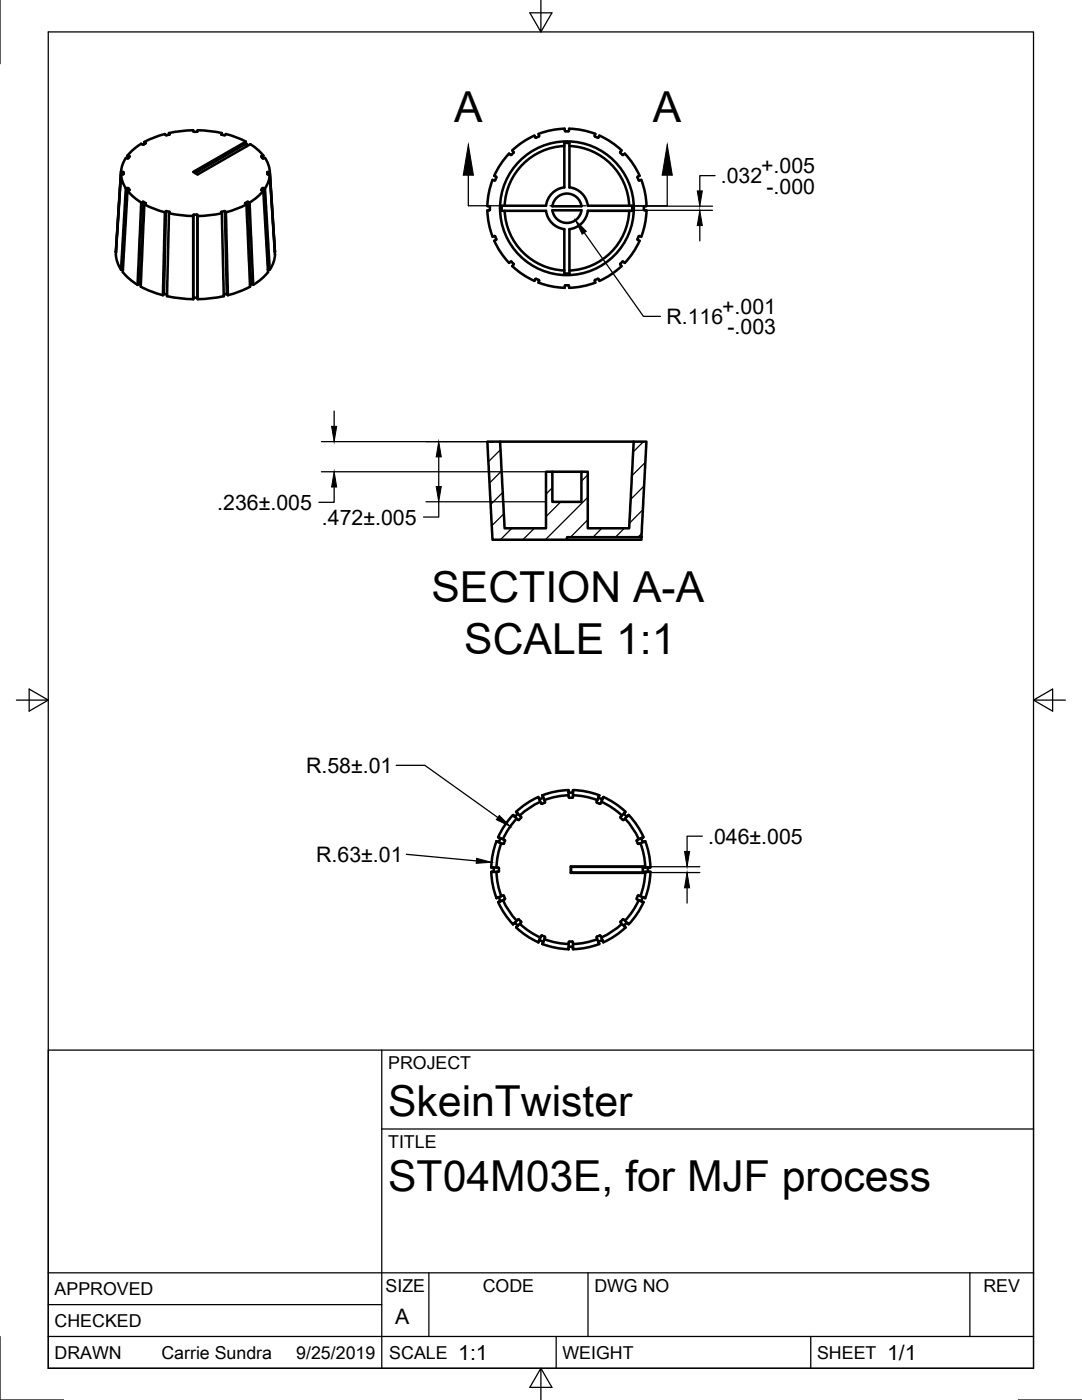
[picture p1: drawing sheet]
<svg xmlns="http://www.w3.org/2000/svg" width="216mm" height="279mm" viewBox="0 0 216 279" stroke-linecap="round" stroke-linejoin="round" font-family="sans-serif">
<!-- layer: Visible -->
<g fill="none" stroke="#000" stroke-width=".51">
<path d="M24.2 34.3l.5 .1M24.2 34.3l-1 16M24.2 34.8l-.9 13.5a9.6 9.6 0 0 0 .3 4.5l.6 1M24.2 34.2l-1.1 16M24.2 34.8l.2 1.4 .7 1.4M24.6 34.4v.4h-.4M25.1 31.5l.4 .1M25.1 31.5l-.7 1.4-.2 1.4M25.4 38.1l-.9 16.2 1.3 1.3 1.7 1.2M25.4 31.1l.4 .1M25.4 31.1v.5M25.5 38.1l1.2 1.2 1.5 1.1"/>
<path d="M25.5 37.5l-.4 .1-.9 16.2M25.5 37.5l.3 .4M25.8 31.1l.1 .1M25.8 31.3l-.3 .3M25.9 37.9l-.5 .2M28.7 28.8l-.5-.1-.6 .3-1.4 1.2-.7 .8M29 28.6l-.4 .3M29.1 28.5l-.3-.2v.5M29.1 28.5v.1M32.9 26.8l.2 .2M32.9 26.7l-2.4 .9-1.7 .7M33.1 26.9l.2 .1"/>
<path d="M33.8 26.9l-.6 .1M33.8 26.8l-.1-.2v.3M33.9 26.8l-.1 .1M39.4 26l-.1 .3h-.6l-.2-.3h-.7l-4.1 .5M39.4 26l2.1 .1 2.8 .4M44.2 26.9h.7M44.2 26.9l.1-.3v.3M44.9 27l.2-.3 1.2 .4 2.7 1.2M49.1 28.7l-.1-.4-10.5 6 .9 .5 10.5-6 1.5 1 1.1 1.2M49.1 28.7l-10.2 5.8M49.1 28.7h.1M49.2 28.7v.5l-.3-.3"/>
<path d="M49.2 28.7l-.3 .2M52.1 31.3l.2 .3M52.1 37.9l.1 .1M52.2 38l.3 .1 1 16.2-1.3 1.3-1.7 1.2M52.2 31.1l-.1 .1M52.3 37.6l-.2 .3M52.4 37.6h.5l.9 16.2h-.4M52.4 31.6h.1M52.5 31.6l.4-.1 .5 .9 .4 1.9M52.5 31.1l.1 .5M52.5 31.1l-.3 .1M52.5 38.1l-1.2 1.2-1.5 1.1"/>
<path d="M53.3 34.4l.2 .4M53.4 34.8h.4M53.5 34.3l-.2 .1M53.8 34.8l.9 13.5a11.4 11.4 0 0 1-.1 4l-.8 1.5M53.8 34.3l1 16M53.8 34.2l1.1 16.1M53.8 34.3h-.4M53.8 34.8l-.2 1.4-.7 1.4M98.6 35.1l.4 .2M99 35.2v.2M99 35.4l-.3 .6-.4-.1-.7 2.2-.4 3 .6 .2M101.6 30.7l.3 .2"/>
<path d="M101.6 30.6l-1.5 1.8-1.5 2.7M102.1 30.9h-.2M106.6 27.1l.2 .3M106.6 27.1l-2 1-1.8 1.4-.6 .5 .3 .4-.5 .5M107.5 27.3l-.5 .2-.2-.1M107.6 27.1l-.1 .2M112.6 28.6v8.8M112.6 37.4a4.2 4.2 0 0 0-3.7 3.7l-8.8-.1v1.1M112.6 28.5l1 .1v8.8a4.2 4.2 0 0 1 3.7 3.6l8.8 .1M112.6 29.1a12.4 12.4 0 0 0-11.9 11.9M113.6 25.7l-.1 .4-.1 .1h-.6l-.1-.5-3 .4-2.2 .6 .1 .4M113.6 25.7l1.5 .1 2.2 .4 1.5 .5-.1 .4"/>
<path d="M113.6 29.1a12.4 12.4 0 0 1 12 11.9M118.7 27.1v.2M118.7 27.3l.6 .2 .1-.1M119.6 27.1l-.2 .3M119.6 27.1l2.7 1.5 1.7 1.4M124 30l-.3 .4 .5 .5M124.2 30.9h.2M124.7 30.7l-.3 .2M124.7 30.6l1.8 2.5 1.1 2M127.3 35.2l-.1 .2 .2 .5M127.4 35.9l.2 .1M127.6 36l.4-.1 .4 1.4 .5 2.3 .1 1.5h-.4l-.1 .2v.6l.5 .1-.4 3-.6 2.2-.4-.1"/>
<path d="M127.6 35.1l-.3 .2M23.1 50.2v.1M24.5 53.7h.1M24.5 53.8h-.3M28.1 56.8l-.2-.1-.4 .2M28.2 40.4l-.7 16.5M28.5 40.3l-.3 .1M28.5 40.3h.2M28.6 40.3l.4 .2M28.8 40.8l2.2 1 1.9 .6M29.1 40.5l-.3 .3-.7 16.4 2.4 1.1 2 .6M33.2 42.1l.7 .2"/>
<path d="M33.3 42.1l-.4 .3-.4 16.5M33.3 58.8l-.5-.1-.3 .2M33.7 42.6l-.4 16.5 3 .5 2.3 .1M33.7 42.6l2.1 .3 2.8 .2M33.8 42.4l-.1 .2M38.5 43.1v16.6M38.7 42.8h.6M38.7 42.8l-.2 .3M39.3 42.8l.1 .3v16.6l-.1-.3h-.7l-.1 .3M44.3 42.6l.4 16.5-3 .5-2.3 .1M44.3 42.6l-2.1 .3-2.8 .2M44.7 42.1l-.6 .2 .2 .3"/>
<path d="M44.7 42.1l.2 .1M44.9 42.2l.2 .2M45.1 42.4l.4 16.5-.2-.2M45.3 58.7l-.7 .1M48.9 40.5l.3 .3M49.2 40.8l.7 16.4M49.2 40.8l-2.2 1-1.9 .6M49.3 40.3l-.4 .2M49.5 40.3l.3 .1M49.5 40.3h-.2M49.8 40.4l.7 16.5-.4-.2M49.9 57.2l-2.4 1.1-2 .6"/>
<path d="M50.1 56.7l-.2 .1M53.5 53.7h.1M97.7 41.3v.5M97.8 41.8l-.6 .2 .3 2.3 .8 2.9 .4-.1M98.6 47.1l.2 .1 .2 .5M99 47.7l-.4 .3 .4 .7 1.1 2 1.5 1.8 .4-.3 .5 .5-.3 .4 1.2 1 1.9 1.3 1.3 .7 .4-.5M100.1 42.1h8.8M100.7 42.1a12.4 12.4 0 0 0 11.9 11.9M107 55.7l.5 .2 .1 .1M107.6 56l-.1 .4 1.4 .5 2.3 .4 1.5 .1M109 42.1a4.2 4.2 0 0 0 3.6 3.6M110.2 42a2.93 2.93 0 0 0 2.9 2.5 2.93 2.93 0 0 0 2.9-2.5h-5.8"/>
<path d="M110.2 41.2a2.93 2.93 0 0 1 2.9-2.6 2.93 2.93 0 0 1 2.9 2.6h-5.8M112.6 45.7v8.9M112.7 57.1v.3M113.5 57.1l.1 .3M113.5 57l-.1-.1-.7 .1M117.3 42.1h8.8M117.3 42.1a4.2 4.2 0 0 1-3.7 3.6v8.9h-1M119.3 55.7l-.6 .2 .1 .5-.7 .3-2.3 .5-2.2 .2M119.3 55.6l.1 .1M119.4 55.7l.2 .4M124 53.1l-2.4 1.9-2 1.1M125.6 42.1a12.4 12.4 0 0 1-12 11.9"/>
<path d="M126.1 41v1.1M127.4 47.2l-.2 .6 .4 .2-.7 1.4-1.2 1.9-1 1.2-.4-.3-.5 .4 .2 .5M127.6 47.1l-.2 .1M97.2 88.1h2.6l.9 17.3h8.2v-11.3h1.3v6.1h5.8v-6.1h1.3v11.3h8.2l.9-17.3h2.6l-1 19.1h-14.8l-.1 .5h-14.8zM99.8 88.1h26.6M110.2 94.1h5.8M128 107.2v.5h-14.9M107.4 159.1l-2.6 1.5-1.8 1.4M108.2 158.7l.4 1M108.2 158.7l.2 .4M108.3 159.3l-.6 .2-.3-.4 .4 .9M108.4 159.1l-.1 .1"/>
<path d="M108.6 159.7l.1 .5M113.5 157.7l-3.1 .4-2.2 .6M113.5 158.7l-2.8 .4-2.1 .6M113.5 159.1l.1 .1 .7-.1M114.3 158.1l-.1 .1h-.7v-.5v1.4M114.3 157.7v1M114.3 157.7v.4M114.3 158.7v.4M114.4 157.7l2.2 .2 3 .8M114.4 158.7l2.1 .2 2.7 .8M119.2 159.7l-.1 .3M119.4 159.1l.1 .1"/>
<path d="M119.5 159.3l.5 .2M119.6 158.7l-.4 1M119.6 158.7l-.2 .4M120.1 159.5l.3-.4-.6 1.3M120.4 159.1l2 1 2.4 1.9M98 173.1l.6 .2M98 173.1h1.1M98 174l.4 3 .7 2.2M98.5 173.3v.5M98.6 173.8l-.6 .2h1.1M99.1 173.1l.5 .2-.1 .6-.4 .1M99.1 167.9l.9 .4"/>
<path d="M99.1 167.9h.5M99.1 174l.3 2.8 .6 2M99.1 167.9l-.8 2.9-.3 2.3M99.4 179.1l.2 .1M99.4 179.1l-.3 .1M99.6 179.2l.2 .5v.2M99.7 167.3l-.3-.2 1 .4M99.8 167.2v.2l-.2 .5M100 168.3h.6M100 178.8l-.9 .4M100 168.3l-.7 2.7-.2 2.1M100.4 167.5l.3 .2"/>
<path d="M100.4 179.6l1.4 2.5 1.3 1.6M100.4 178.7l-.4 .1M100.4 178.7l.2 .1M100.5 178.8l.3 .5M100.7 179.5l-1.3 .5 .3-.1M100.7 167.6l.1 .2-.3 .5M100.8 179.3l-.1 .2M102.4 162.6l-1.9 2.5-1.1 2M103 162l1 1.1-.5 .6-1.1-1 .5 .2M103 162l.2 .3M103.1 163.4l-1.7 2.2-1 1.9M103.2 162.5l-.4 .4"/>
<path d="M103.3 162.3v.2M107.8 160l.2 .4M107.8 160l-2.4 1.4-1.7 1.3M108.7 160.2l-.7 .1M113.9 172.9v1.3M113.9 174.1l14.8 .1M119 160l.1 .2M119.1 160.2l.7 .1M120 160l1.9 1 2.2 1.7M124.1 162.7l.7-.7-.2 .5 .5 .4 .3-.2-1.1 1-.5-.6zM124.7 163.4l1.4 1.6 1.4 2.5M125.5 162.6l1.4 1.8 1.5 2.7"/>
<path d="M127.1 179.3l.3 .4 1 .3M127.1 167.6l-.1 .2 .4 .6M127.4 178.7l.4 .1M127.4 178.7l-.1 .1-.3 .5M127.4 167.5l-.3 .2M127.5 179.6l-1.1 1.9-1.7 2.2M127.8 178.8l.9 .4M127.8 168.3l-.4 .1M127.8 168.3l.7 2.6 .2 2-14.8 .1M128 167.2v.2l.2 .5M128.1 167.3l.3-.2-1 .4M128.2 167.9l.2 .1"/>
<path d="M128.4 179.1l.3 .1M128.4 174h.4M128.4 179.1l-.2 .1-.2 .6 .4 .2M128.4 173.1l-.1 .2v.5l.1 .2M128.7 167.9l-.9 .4M128.7 167.9l-.3 .1M128.7 174.2l-.3 2.7-.6 1.9M128.7 167.9l.7 2.2 .4 3M128.7 172.9l.1 .2M128.8 173h-14.9v1.1h14.9M128.8 173.1h1l-.5 .1v.6l.5 .2h-1M128.8 173.1l-.4 .1"/>
<path d="M128.8 174l-.1 .2M129.8 174l-.2 2.3-.9 2.9M99.4 180l1.5 2.7 1.5 1.8M102.8 184.2l.4 .4M102.9 184.2l-.5 .3M103 185.1l2.4 1.9 2 1.1M103.3 184.6v.2M103.5 183.5l.4 .4M103.6 183.5h-.2l-1 1M103.7 184.4l-.7 .7 .2-.3M103.7 184.4l2.3 1.7 1.8 1M104 183.9l-.3 .5"/>
<path d="M107.8 187.6l-.4 .5M107.8 187.7l.5 .2M107.8 187.1l-.4 1M108.2 188.4l3 .8 2.3 .2M108.3 187.9l-.1 .5M108.6 187.4l2.8 .8 2.1 .2M108.7 186.9l-.6-.2-.3 .4M108.7 186.9l.1 .2M108.7 187.1l-.5 1.3M114.3 188v.4M114.3 188l-.8-.1v1.5v-.5l.8 .1M114.3 188.4v1v-.3"/>
<path d="M119 187.1l.1-.2 .7-.2 .6 1.4-.2-.4-.1-.1M119.1 187.1l.5 1.3-.2-.4M119.2 187.4l-2 .6-2.8 .4M119.6 188.4l-2.2 .7-3 .3M120 187.7l-.5 .2-.1 .1M123.8 183.9v.2l1 1M124.1 184.4l-1.7 1.3-2.4 1.4M124.2 183.5l.5 .2M124.2 183.5l-.4 .4M124.7 183.7l.7 .8-.4-.3-.5 .5 .3 .4M124.8 185.1l-1.8 1.4-2.6 1.6M128.4 180l-1.1 2.1-1.8 2.4"/>
<circle cx="113.1" cy="41.6" r="13.3"/>
</g>
<!-- layer: Visible Narrow -->
<g fill="none" stroke="#000" stroke-width=".25">
<path d="M24.5 34.3v.5M24.6 34.4v.4M25.5 37.5l-1 16.3M25.6 37.6v.4M25.8 31.2v.1M25.8 37.9v.1M29.1 28.5l-.1 .1M33.8 26.8h.1M44.2 26.8h.1M48.9 28.9v.1M52.1 37.9v.1M52.2 31.2v.1"/>
<path d="M52.3 37.6l.1 .4M52.5 37.5l.9 16.3M53.3 34.4l.1 .4M53.4 34.3l.1 .5M28.5 40.3l-.8 16.4M28.6 40.3l-.7 16.4M29 40.5v.1M33.1 42.2l-.4 16.5M33.2 42.1l-.3 16.6M33.8 42.3v.2M38.6 42.9v16.6M38.7 42.8v16.6"/>
<path d="M39.3 42.8v16.6M39.4 42.9v16.6M44.2 42.3v.2M44.7 42.1l.4 16.6M44.9 42.2l.4 16.5M48.9 40.5v.1M49.3 40.3l.8 16.4M49.5 40.3l.7 16.4"/>
</g>
<g fill="#000" stroke="#000" stroke-width=".2">
<circle cx="24.6" cy="34.7" r=".11"/>
<circle cx="53.3" cy="34.7" r=".11"/>
</g>
<!-- layer: Border -->
<path d="M0 0v12.7M9.6 6.4h196.6v266.7h-196.6zM107.9 0v6.4l-2.2-3.8h4.4l-2.2 3.8M3.3 139.7h6.3l-3.8-2.2v4.4l3.8-2.2M206.2 139.7l3.8 2.2v-4.4l-3.8 2.2h6.4M0 266.7v12.7h12.7M107.9 273.1l2.2 3.8h-4.4l2.2-3.8v6.3M203.2 279.4h12.7" fill="none" stroke="#000" stroke-width=".25"/>
<!-- layer: Titleblock -->
<path d="M9.6 209.6h196.6v63.5h-196.6zM76.2 209.6v63.5M76.2 225.3h130M9.6 254h196.6M85.6 254v12.7M117.3 254v12.7M193.5 254v12.7M9.6 266.7h196.6M9.6 260.4h66.6M111 266.7v6.4M161.8 266.7v6.4" fill="none" stroke="#000" stroke-width=".25"/>
<!-- layer: Hatching -->
<g fill="none" stroke="#000" stroke-width=".25">
<path d="M99.9 89.7l-2.4 2.4M100.1 94l-2.4 2.4M100.3 98.3l-2.4 2.4M110.2 97.3l-1.2 1.3M117.3 94.8l-1.3 1.2M117.3 99.3l-8.5 8.4M128.4 88.1l-2.1 2.1M128.5 97l-2.7 2.7M128.8 92.3l-2.7 2.6M100.6 102.5l-2.5 2.4M102.2 105.4l-2.3 2.3M106.6 105.4l-2.2 2.3"/>
<path d="M111.9 100.1l-2.9 3M117.3 103.7l-3.5 3.5M120.1 105.4l-1.8 1.8M124.6 105.4l-1.8 1.8M128 106.5l-.7 .7M128.3 101.7l-2.7 2.7"/>
</g>
<!-- layer: Annotations -->
<path d="M93.5 35v6.1h13.8M133.1 35v6.1h-13.8M109.7 41.1h2.4M114.5 41.1h2.4" fill="none" stroke="#000" stroke-width=".25"/>
<path d="M93.5 28.9l1 6.1h-2.1zM133.1 28.9l1.1 6.1h-2.1z" fill="#000" stroke="#000" stroke-width=".2"/>
<!-- layer: Dimensions -->
<g fill="none" stroke="#000" stroke-width=".25">
<path d="M142.7 35.1h-3.1v3M116.6 46.4l11.8 16.7h3.4M117.3 42h24.9M117.3 41.1h24.9M139.6 45v3.1M64.1 88.1h34.4M64.1 94.1h44.9M66.7 97.2v3h-3.1M66.7 82v3.1M87.5 91.2v5.9M85 100.1h24M87.5 100.1v3.1h-3"/>
<path d="M79.1 152.7h5.7l14.5 10.5M81.1 170.5l14 1.3M130 174.1h9.6M130 173h9.6M137.1 177.2v3M140.1 166.9h-3v3"/>
</g>
<path d="M139.1 38.1h1l-.5 3zM114.8 44l2.2 2.2-.8 .5zM139.6 42l.5 3h-1zM66.2 85.1h1l-.5 3zM66.7 94.1l.5 3.1h-1zM87.5 88.1l.6 3.1h-1.1zM87 97.1h1.1l-.6 3zM95.1 171.3l3 .8-3.1 .2zM99.6 162.8l2.2 2.1-2.8-1.3zM137.1 174.1l.5 3.1h-1zM136.6 169.9h1l-.5 3.1z" fill="#000" stroke="#000" stroke-width=".2"/>
<g font-size="8.5">
<text x="90.6" y="24.3">A</text>
<text x="130.3" y="24.3">A</text>
<text x="86.1" y="120.2">SECTION A-A</text>
<text x="92.6" y="130.5">SCALE 1:1</text>
<text x="77.4" y="222.8">SkeinTwister</text>
<text x="77.4" y="237.8">ST04M03E, for MJF process</text>
</g>
<g font-size="4.3">
<text x="151.9" y="34.5">+.005</text>
<text x="143.8" y="36.6">.032</text>
<text x="153" y="38.7">-.000</text>
<text x="133" y="64.6">R.116</text>
<text x="144.1" y="62.6">+.001</text>
<text x="145.2" y="66.7">-.003</text>
<text x="43.3" y="101.7">.236±.005</text>
<text x="64.2" y="104.7">.472±.005</text>
<text x="61.1" y="154.2">R.58±.01</text>
<text x="63.1" y="172">R.63±.01</text>
<text x="141.3" y="168.4">.046±.005</text>
<text x="78.9" y="264.3">A</text>
<text x="91.4" y="271.4">1:1</text>
<text x="177" y="271.4">1/1</text>
</g>
<g font-size="3.5">
<text x="77.4" y="213.4">PROJECT</text>
<text x="77.4" y="229.1">TITLE</text>
<text x="76.9" y="257.8">SIZE</text>
<text x="96.3" y="257.8">CODE</text>
<text x="118.6" y="257.8">DWG NO</text>
<text x="196.2" y="257.8">REV</text>
<text x="10.9" y="258.5">APPROVED</text>
<text x="10.9" y="264.8">CHECKED</text>
<text x="10.9" y="271.2">DRAWN</text>
<text x="32.2" y="271.2">Carrie Sundra</text>
<text x="59.1" y="271.2">9/25/2019</text>
<text x="77.7" y="271.2">SCALE</text>
<text x="112.2" y="271.2">WEIGHT</text>
<text x="163" y="271.2">SHEET</text>
</g>
</svg>
